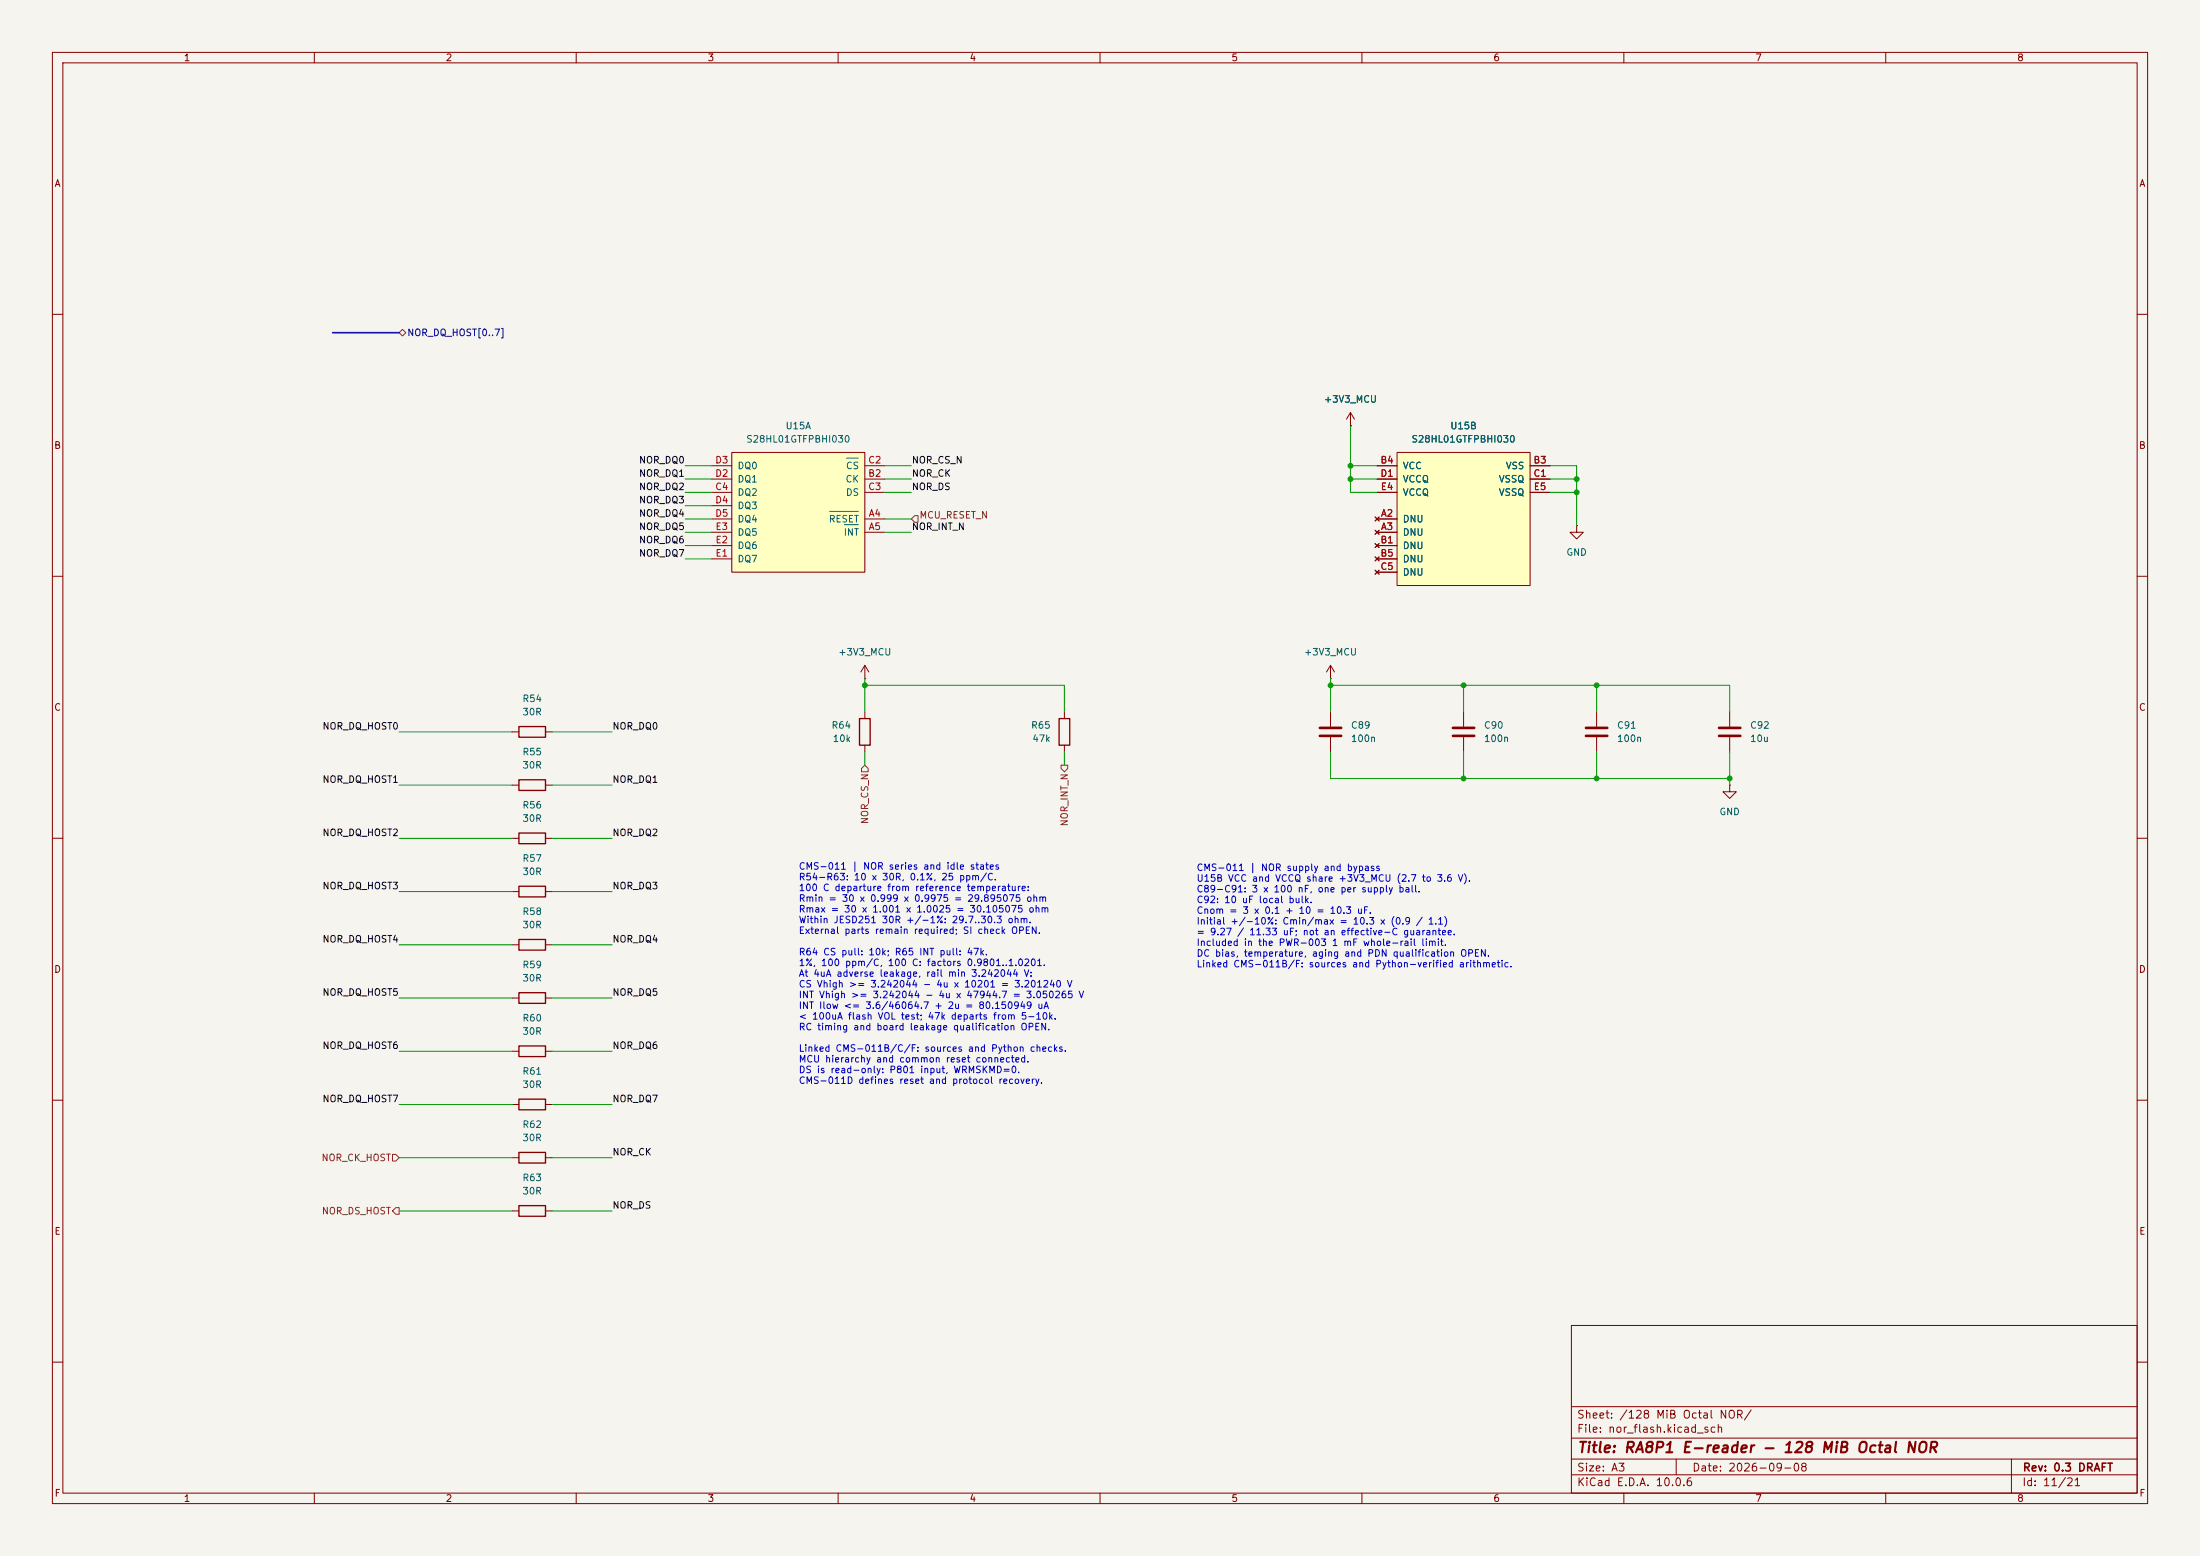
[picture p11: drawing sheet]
<svg xmlns="http://www.w3.org/2000/svg" width="420mm" height="297mm" viewBox="0 0 420 297" stroke-linecap="round" stroke-linejoin="round" font-family="sans-serif">
<path d="M0 0h420v297h-420z" fill="#f5f4ef" stroke="#f5f4ef" stroke-width=".19"/>
<g fill="none" stroke="#840000" stroke-width=".19">
<path d="M10 10h400v277h-400zM12 12h396v273h-396zM60 10v2M110 10v2M160 10v2M210 10v2M260 10v2M310 10v2M360 10v2M10 60h2M257.8 78.7l-.8 1.3M257.8 78.7l.8 1.3"/>
<path d="M257.8 78.7v2.6M408 60h2M257.8 81.3h.1M10 110h2M408 110h2M165.1 129.5h.1M165.1 127l-.8 1.3M165.1 127l.8 1.3M165.1 127v2.5M203.2 135.9v1.3M330.2 135.9v2.8M10 160h2"/>
<path d="M203.2 142.2v1.3M330.2 140.7v2.8M408 160h2M97.8 180.3h1.3M104.1 180.3h1.3M10 210h2M408 210h2M97.8 231.1h1.3M97.8 221h1.3M104.1 231.1h1.3M104.1 221h1.3M300 253h108v32h-108z"/>
<path d="M10 260h2M300 278.5h108M300 274.5h108M300 268.5h108M320 278.5v3M384 278.5v6.5M408 260h2M60 285v2M110 285v2M160 285v2M210 285v2M260 285v2"/>
<path d="M300 281.5h108M310 285v2M360 285v2"/>
</g>
<path d="M328.2 138.9h4M328.2 140.5h4" fill="none" stroke="#840000" stroke-width=".51"/>
<path d="M202.2 137.2h2v5h-2zM99.1 179.3h5v2.1h-5zM99.1 220h5v2h-5zM99.1 230.1h5v2.1h-5z" fill="none" stroke="#840000" stroke-width=".25"/>
<path d="M266.7 86.4h25.4v25.4h-25.4z" fill="#ffffc2"/>
<g fill="none" stroke="#840000" stroke-width=".19">
<path d="M262.5 98.7l.8 .7M262.9 99.1h3.8M262.9 88.9h3.8M262.9 91.4h3.8M262.9 94h3.8M263.3 98.7l-.8 .7M266.7 86.4h25.4v25.4h-25.4zM292.1 88.9h3.8M292.1 91.4h3.8M292.1 94h3.8M262.5 101.2l.8 .8M262.5 103.8l.8 .7"/>
<path d="M262.5 106.3l.8 .8M262.5 108.8l.8 .8M262.9 101.6h3.8M262.9 104.1h3.8M262.9 106.7h3.8M262.9 109.2h3.8M263.3 101.2l-.8 .8M263.3 103.8l-.8 .7M263.3 106.3l-.8 .8M263.3 108.8l-.8 .8M97.8 139.7h1.3M104.1 139.7h1.3"/>
<path d="M254 129.5h.1M254 127v2.5M254 135.9v2.8M254 127l-.8 1.3M254 127l.8 1.3M279.4 135.9v2.8M304.8 135.9v2.8M97.8 149.9h1.3M104.1 149.9h1.3M254 140.7v2.8M279.4 140.7v2.8M304.8 140.7v2.8"/>
<path d="M97.8 160h1.3M104.1 160h1.3"/>
</g>
<path d="M99.1 138.7h5v2h-5zM99.1 148.8h5v2.1h-5zM99.1 159h5v2h-5z" fill="none" stroke="#840000" stroke-width=".25"/>
<path d="M252 138.9h4M277.4 138.9h4M302.8 138.9h4M252 140.5h4M277.4 140.5h4M302.8 140.5h4" fill="none" stroke="#840000" stroke-width=".51"/>
<path d="M139.7 86.4h25.4v22.8h-25.4z" fill="#ffffc2"/>
<g fill="none" stroke="#840000" stroke-width=".19">
<path d="M135.9 99.1h3.8M135.9 91.4h3.8M135.9 88.9h3.8M135.9 94h3.8M135.9 96.5h3.8M139.7 86.4h25.4v22.8h-25.4zM165.1 99.1h3.8M165.1 91.4h3.8M165.1 88.9h3.8M165.1 94h3.8M257.8 81.3h.1M262.5 98.7l.8 .7"/>
<path d="M262.9 99.1h3.8M262.9 91.4h3.8M262.9 88.9h3.8M262.9 94h3.8M263.3 98.7l-.8 .7M292.1 91.4h3.8M292.1 88.9h3.8M292.1 94h3.8M135.9 101.6h3.8M135.9 106.7h3.8M135.9 104.1h3.8M165.1 101.6h3.8"/>
<path d="M262.5 101.2l.8 .8M262.5 103.8l.8 .7M262.5 106.3l.8 .8M262.5 108.8l.8 .8M262.9 101.6h3.8M262.9 106.7h3.8M262.9 104.1h3.8M262.9 109.2h3.8M263.3 101.2l-.8 .8M263.3 103.8l-.8 .7M263.3 106.3l-.8 .8M263.3 108.8l-.8 .8"/>
<path d="M301 100.3v1.3h1.3l-1.3 1.3-1.3-1.3h1.3M301 100.3h.1M165.1 135.9v1.3M165.1 142.2v1.3M330.2 149.9v1.2h1.3l-1.3 1.3-1.3-1.3h1.3M330.2 149.9h.1M97.8 170.2h1.3M104.1 170.2h1.3M97.8 190.5h1.3M104.1 190.5h1.3M97.8 200.7h1.3M97.8 210.8h1.3"/>
<path d="M104.1 200.7h1.3M104.1 210.8h1.3"/>
</g>
<path d="M158.4 97.6h5.5M161.6 87.5h2.3M161.2 100.2h2.7" fill="none" stroke="#006464" stroke-width=".19"/>
<path d="M164.1 137.2h2v5h-2zM99.1 169.2h5v2h-5zM99.1 199.6h5v2.1h-5zM99.1 189.5h5v2h-5zM99.1 209.8h5v2h-5z" fill="none" stroke="#840000" stroke-width=".25"/>
<path d="M76.2 63.5l.6-.6 .7 .6-.7 .6zM174.6 98.4h.7v1.3h-.7l-.6-.6zM165.1 146.1l.6 .6v.6h-1.2v-.6zM202.6 146.1h1.2v.6l-.6 .6-.6-.6zM74.9 220.3h.7l.6 .7-.6 .6h-.7zM75.6 230.5h.6v1.3h-.6l-.7-.7z" fill="none" stroke="#725600" stroke-width=".19"/>
<path d="M63.5 63.5h12.7" fill="none" stroke="#000084" stroke-width=".3"/>
<g fill="none" stroke="#009600" stroke-width=".19">
<path d="M130.8 94h5.1M130.8 99.1h5.1M130.8 96.5h5.1M130.8 91.4h5.1M130.8 88.9h5.1M168.9 94h5.1M168.9 99.1h5.1M168.9 91.4h5.1M168.9 88.9h5.1M257.8 81.3v12.7h5.1M257.8 91.4h5.1M257.8 88.9h5.1"/>
<path d="M295.9 94h5.1M295.9 91.4h5.1M295.9 88.9h5.1v11.4M130.8 106.7h5.1M130.8 104.1h5.1M130.8 101.6h5.1M168.9 101.6h5.1M76.2 139.7h21.6M105.4 139.7h11.4M165.1 130.8h38.1v5.1M165.1 129.5v6.4M254 129.5v6.4"/>
<path d="M254 130.8h76.2v5.1M279.4 130.8v5.1M304.8 130.8v5.1M76.2 149.9h21.6M105.4 149.9h11.4M165.1 143.5v2.6M203.2 143.5v2.6M254 143.5v5.1h76.2M279.4 143.5v5.1M304.8 143.5v5.1M330.2 143.5v6.4M76.2 160h21.6"/>
<path d="M76.2 170.2h21.6M105.4 160h11.4M105.4 170.2h11.4M76.2 190.5h21.6M76.2 180.3h21.6M105.4 190.5h11.4M105.4 180.3h11.4M76.2 200.7h21.6M76.2 210.8h21.6M105.4 200.7h11.4M105.4 210.8h11.4M76.2 221h21.6"/>
<path d="M76.2 231.1h21.6M105.4 221h11.4M105.4 231.1h11.4"/>
</g>
<g fill="#009600" stroke="#009600" stroke-width=".19">
<circle cx="165.1" cy="130.8" r=".46"/>
<circle cx="279.4" cy="148.6" r=".46"/>
<circle cx="301" cy="94" r=".46"/>
<circle cx="304.8" cy="130.8" r=".46"/>
<circle cx="330.2" cy="148.6" r=".46"/>
<circle cx="304.8" cy="148.6" r=".46"/>
<circle cx="301" cy="91.4" r=".46"/>
<circle cx="279.4" cy="130.8" r=".46"/>
<circle cx="254" cy="130.8" r=".46"/>
<circle cx="257.8" cy="91.4" r=".46"/>
<circle cx="257.8" cy="88.9" r=".46"/>
</g>
<text font-size="2" fill="#840000" x="301" y="277.8">Title: RA8P1 E-reader - 128 MiB Octal NOR</text>
<g font-size="1.5" fill="#840000">
<text x="300.9" y="273.8">File: nor_flash.kicad_sch</text>
<text x="300.9" y="271.1">Sheet: /128 MiB Octal NOR/</text>
<text x="300.9" y="281.2">Size: A3</text>
<text x="322.9" y="281.2">Date: 2026-09-08</text>
<text x="386" y="281.2">Rev: 0.3 DRAFT</text>
<text x="300.9" y="284">KiCad E.D.A. 10.0.6</text>
<text x="385.9" y="284">Id: 11/21</text>
</g>
<g font-size="1.3" fill="#840000">
<text x="35" y="12">1</text>
<text x="85" y="12">2</text>
<text x="135" y="12">3</text>
<text x="185" y="12">4</text>
<text x="235" y="12">5</text>
<text x="285" y="12">6</text>
<text x="335" y="12">7</text>
<text x="385" y="12">8</text>
<text x="10.3" y="36">A</text>
<text x="408.3" y="36">A</text>
<text x="10.2" y="86">B</text>
<text x="408.2" y="86">B</text>
<text x="10.2" y="136">C</text>
<text x="408.2" y="136">C</text>
<text x="10.2" y="186">D</text>
<text x="408.2" y="186">D</text>
<text x="10.3" y="236">E</text>
<text x="408.3" y="236">E</text>
<text x="10.3" y="286">F</text>
<text x="35" y="287">1</text>
<text x="85" y="287">2</text>
<text x="135" y="287">3</text>
<text x="185" y="287">4</text>
<text x="235" y="287">5</text>
<text x="285" y="287">6</text>
<text x="335" y="287">7</text>
<text x="385" y="287">8</text>
<text x="408.3" y="286">F</text>
</g>
<text font-size="1.3" fill="#000084" x="77.6" y="64.5">NOR_DQ_HOST[0..7]</text>
<g font-size="1.3" fill="#006464">
<text x="252.6" y="77.2">+3V3_MCU</text>
<text x="149.9" y="82.2">U15A</text>
<text x="276.8" y="82.2">U15B</text>
<text x="140.7" y="89.9">DQ0</text>
<text x="142.4" y="84.8">S28HL01GTFPBHI030</text>
<text x="161.4" y="89.9">CS</text>
<text x="267.7" y="89.9">VCC</text>
<text x="269.4" y="84.8">S28HL01GTFPBHI030</text>
<text x="287.3" y="89.9">VSS</text>
<text x="140.7" y="94.9">DQ2</text>
<text x="140.7" y="92.4">DQ1</text>
<text x="161.3" y="92.4">CK</text>
<text x="161.4" y="94.9">DS</text>
<text x="267.7" y="92.4">VCCQ</text>
<text x="267.7" y="94.9">VCCQ</text>
<text x="286" y="92.4">VSSQ</text>
<text x="286" y="94.9">VSSQ</text>
<text x="140.7" y="97.5">DQ3</text>
<text x="140.7" y="100">DQ4</text>
<text x="158.1" y="100">RESET</text>
<text x="267.7" y="100">DNU</text>
<text x="140.7" y="107.6">DQ7</text>
<text x="140.7" y="105.1">DQ6</text>
<text x="140.7" y="102.6">DQ5</text>
<text x="161" y="102.6">INT</text>
<text x="267.7" y="102.6">DNU</text>
<text x="267.7" y="105.1">DNU</text>
<text x="267.7" y="107.6">DNU</text>
<text x="298.9" y="106.4">GND</text>
<text x="267.7" y="110.2">DNU</text>
<text x="159.9" y="125.4">+3V3_MCU</text>
<text x="248.8" y="125.4">+3V3_MCU</text>
<text x="99.6" y="134.3">R54</text>
<text x="99.6" y="136.9">30R</text>
<text x="158.6" y="139.4">R64</text>
<text x="158.9" y="141.9">10k</text>
<text x="196.7" y="139.4">R65</text>
<text x="197" y="141.9">47k</text>
<text x="257.8" y="139.4">C89</text>
<text x="257.8" y="141.9">100n</text>
<text x="283.2" y="139.4">C90</text>
<text x="283.2" y="141.9">100n</text>
<text x="308.6" y="139.4">C91</text>
<text x="308.6" y="141.9">100n</text>
<text x="334" y="139.4">C92</text>
<text x="334" y="141.9">10u</text>
<text x="99.6" y="144.5">R55</text>
<text x="99.6" y="147">30R</text>
<text x="99.6" y="154.6">R56</text>
<text x="328.1" y="155.9">GND</text>
<text x="99.6" y="157.2">30R</text>
<text x="99.6" y="164.8">R57</text>
<text x="99.6" y="167.3">30R</text>
<text x="99.6" y="175">R58</text>
<text x="99.6" y="177.5">30R</text>
<text x="99.6" y="185.1">R59</text>
<text x="99.6" y="187.7">30R</text>
<text x="99.6" y="195.3">R60</text>
<text x="99.6" y="197.8">30R</text>
<text x="99.6" y="205.4">R61</text>
<text x="99.6" y="208">30R</text>
<text x="99.6" y="215.6">R62</text>
<text x="99.6" y="218.1">30R</text>
<text x="99.6" y="225.8">R63</text>
<text x="99.6" y="228.3">30R</text>
</g>
<g font-size="1.3" fill="#0f0f0f">
<text x="121.9" y="88.8">NOR_DQ0</text>
<text x="174" y="88.8">NOR_CS_N</text>
<text x="121.9" y="93.9">NOR_DQ2</text>
<text x="121.9" y="91.3">NOR_DQ1</text>
<text x="174" y="91.3">NOR_CK</text>
<text x="174" y="93.9">NOR_DS</text>
<text x="121.9" y="98.9">NOR_DQ4</text>
<text x="121.9" y="96.4">NOR_DQ3</text>
<text x="121.9" y="101.5">NOR_DQ5</text>
<text x="174" y="101.5">NOR_INT_N</text>
<text x="121.9" y="104">NOR_DQ6</text>
<text x="121.9" y="106.6">NOR_DQ7</text>
<text x="61.5" y="139.6">NOR_DQ_HOST0</text>
<text x="116.8" y="139.6">NOR_DQ0</text>
<text x="61.5" y="149.7">NOR_DQ_HOST1</text>
<text x="116.8" y="149.7">NOR_DQ1</text>
<text x="61.5" y="159.9">NOR_DQ_HOST2</text>
<text x="116.8" y="159.9">NOR_DQ2</text>
<text x="61.5" y="170.1">NOR_DQ_HOST3</text>
<text x="116.8" y="170.1">NOR_DQ3</text>
<text x="61.5" y="180.2">NOR_DQ_HOST4</text>
<text x="116.8" y="180.2">NOR_DQ4</text>
<text x="61.5" y="190.4">NOR_DQ_HOST5</text>
<text x="116.8" y="190.4">NOR_DQ5</text>
<text x="61.5" y="200.5">NOR_DQ_HOST6</text>
<text x="116.8" y="200.5">NOR_DQ6</text>
<text x="61.5" y="210.7">NOR_DQ_HOST7</text>
<text x="116.8" y="210.7">NOR_DQ7</text>
<text x="116.8" y="220.9">NOR_CK</text>
<text x="116.8" y="231">NOR_DS</text>
</g>
<g font-size="1.3" fill="#a90000">
<text x="136.4" y="88.8">D3</text>
<text x="165.6" y="88.8">C2</text>
<text x="263.4" y="88.8">B4</text>
<text x="292.6" y="88.8">B3</text>
<text x="136.4" y="93.8">C4</text>
<text x="136.4" y="91.3">D2</text>
<text x="165.6" y="91.3">B2</text>
<text x="165.6" y="93.8">C3</text>
<text x="263.4" y="91.3">D1</text>
<text x="263.5" y="93.8">E4</text>
<text x="292.6" y="91.3">C1</text>
<text x="292.7" y="93.8">E5</text>
<text x="136.4" y="96.4">D4</text>
<text x="136.4" y="98.9">D5</text>
<text x="136.5" y="101.5">E3</text>
<text x="165.7" y="98.9">A4</text>
<text x="165.7" y="101.5">A5</text>
<text x="263.5" y="98.9">A2</text>
<text x="263.5" y="101.5">A3</text>
<text x="136.5" y="106.5">E1</text>
<text x="136.5" y="104">E2</text>
<text x="263.4" y="104">B1</text>
<text x="263.4" y="106.5">B5</text>
<text x="263.4" y="109.1">C5</text>
</g>
<g font-size="1.3" fill="#725600">
<text x="175.4" y="99.3">MCU_RESET_N</text>
<text x="166.1" y="157.4" transform="rotate(-90 166.1 157.4)">NOR_CS_N</text>
<text x="204.2" y="157.8" transform="rotate(-90 204.2 157.8)">NOR_INT_N</text>
<text x="61.3" y="221.9">NOR_CK_HOST</text>
<text x="61.3" y="232.1">NOR_DS_HOST</text>
</g>
<g font-size="1.3" fill="#0000c2">
<text x="152.4" y="166.3">CMS-011 | NOR series and idle states</text>
<text x="228.3" y="166.6">CMS-011 | NOR supply and bypass</text>
<text x="152.4" y="168.3">R54-R63: 10 x 30R, 0.1%, 25 ppm/C.</text>
<text x="152.4" y="170.4">100 C departure from reference temperature:</text>
<text x="152.4" y="172.4">Rmin = 30 x 0.999 x 0.9975 = 29.895075 ohm</text>
<text x="228.3" y="168.6">U15B VCC and VCCQ share +3V3_MCU (2.7 to 3.6 V).</text>
<text x="228.3" y="170.6">C89-C91: 3 x 100 nF, one per supply ball.</text>
<text x="228.3" y="172.7">C92: 10 uF local bulk.</text>
<text x="152.4" y="174.5">Rmax = 30 x 1.001 x 1.0025 = 30.105075 ohm</text>
<text x="152.4" y="176.5">Within JESD251 30R +/-1%: 29.7..30.3 ohm.</text>
<text x="152.4" y="178.6">External parts remain required; SI check OPEN.</text>
<text x="228.3" y="174.7">Cnom = 3 x 0.1 + 10 = 10.3 uF.</text>
<text x="228.3" y="176.8">Initial +/-10%: Cmin/max = 10.3 x (0.9 / 1.1)</text>
<text x="228.3" y="178.8">= 9.27 / 11.33 uF; not an effective-C guarantee.</text>
<text x="152.4" y="182.7">R64 CS pull: 10k; R65 INT pull: 47k.</text>
<text x="152.4" y="184.7">1%, 100 ppm/C, 100 C: factors 0.9801..1.0201.</text>
<text x="228.3" y="180.9">Included in the PWR-003 1 mF whole-rail limit.</text>
<text x="228.3" y="182.9">DC bias, temperature, aging and PDN qualification OPEN.</text>
<text x="228.3" y="185">Linked CMS-011B/F: sources and Python-verified arithmetic.</text>
<text x="152.4" y="186.7">At 4uA adverse leakage, rail min 3.242044 V:</text>
<text x="152.4" y="188.8">CS Vhigh &gt;= 3.242044 - 4u x 10201 = 3.201240 V</text>
<text x="152.4" y="190.8">INT Vhigh &gt;= 3.242044 - 4u x 47944.7 = 3.050265 V</text>
<text x="152.4" y="192.9">INT Ilow &lt;= 3.6/46064.7 + 2u = 80.150949 uA</text>
<text x="152.4" y="194.9">&lt; 100uA flash VOL test; 47k departs from 5-10k.</text>
<text x="152.4" y="197">RC timing and board leakage qualification OPEN.</text>
<text x="152.4" y="201.1">Linked CMS-011B/C/F: sources and Python checks.</text>
<text x="152.4" y="203.1">MCU hierarchy and common reset connected.</text>
<text x="152.4" y="205.1">DS is read-only: P801 input, WRMSKMD=0.</text>
<text x="152.4" y="207.2">CMS-011D defines reset and protocol recovery.</text>
</g>
</svg>
